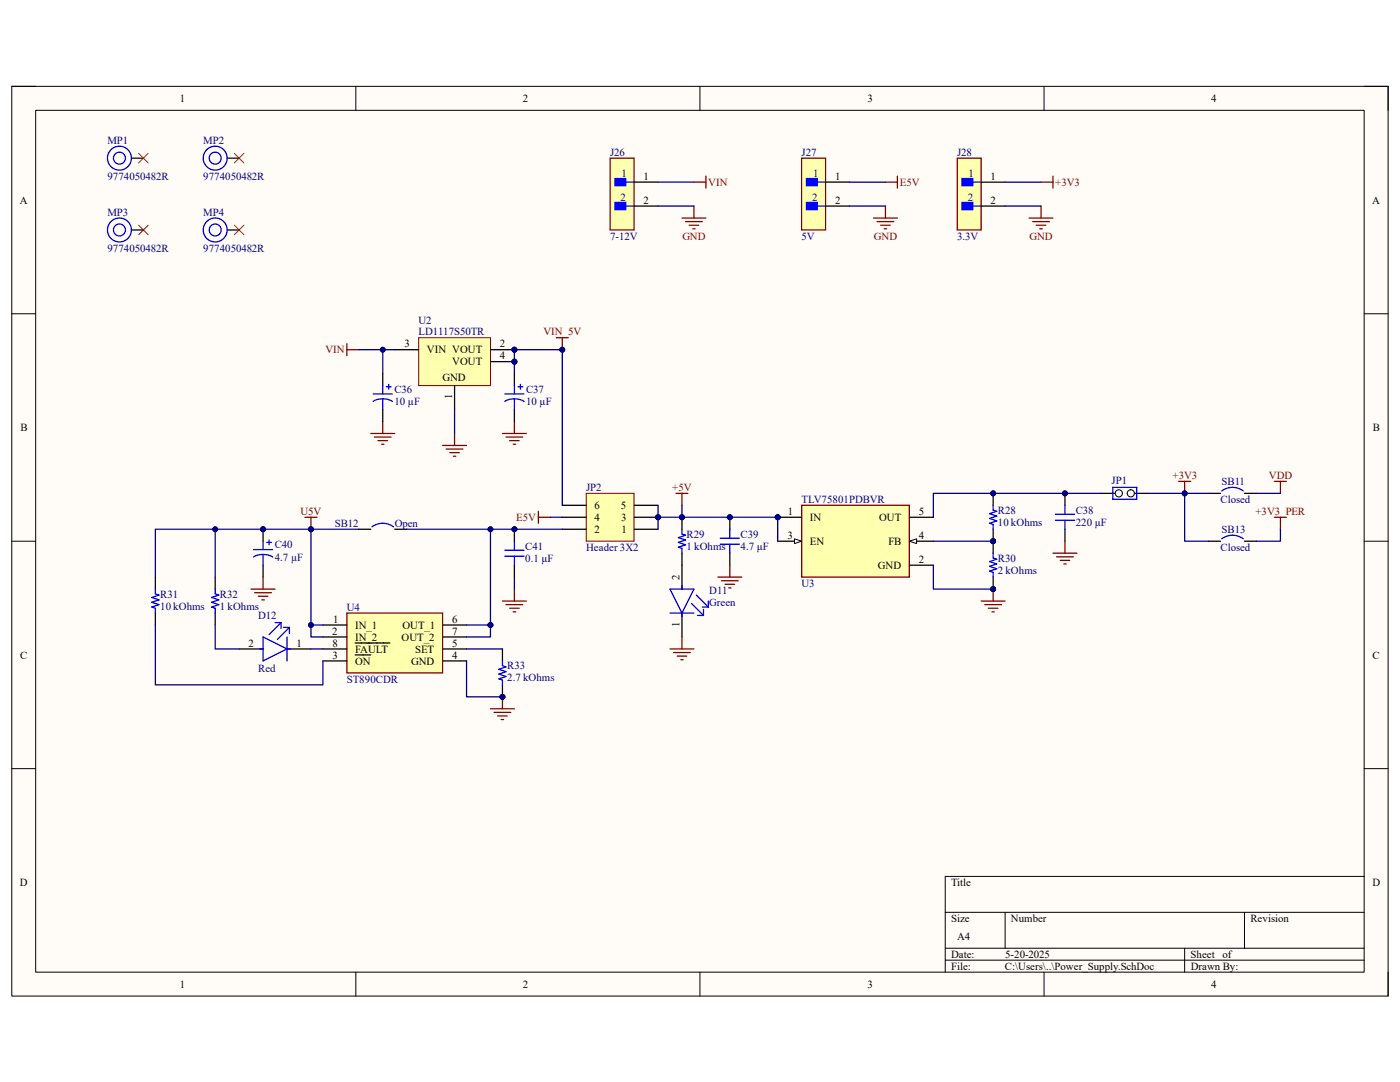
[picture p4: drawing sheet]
<svg xmlns="http://www.w3.org/2000/svg" width="279mm" height="216mm" viewBox="0 0 279 216" stroke-linecap="round" stroke-linejoin="round" font-family="sans-serif">
<path d="M2.3 17.2h274.7v181.6h-274.7z" fill-rule="evenodd" fill="#fffcf8"/>
<path d="M2.3 17.2h274.7v181.6h-274.7z" fill="none" stroke="#000" stroke-width=".2"/>
<path d="M7.1 22h265.1v172h-265.1z" fill-rule="evenodd" fill="#fffcf8"/>
<g fill="none" stroke="#000" stroke-width=".2">
<path d="M2.3 17.2h4.8M71 17.2v4.8M139.7 17.2v4.8M208.4 17.2v4.8M272.2 17.2h4.8v4.8M7.1 22h265.1v172h-265.1zM2.3 62.6h4.8M272.2 62.6h4.8M2.3 108h4.8M272.2 108h4.8M2.3 153.4h4.8M272.2 153.4h4.8"/>
<path d="M272.2 174.9h-83.6v19.1M71 194v4.8M139.7 194v4.8M188.6 182h83.6M188.6 189.2h83.6M188.6 191.6h83.6M200.6 182v7.2M208.4 194v4.8M236.4 189.2v4.8M248.4 182v7.2M277 194v4.8"/>
</g>
<path d="M235.2 96.1h2.4M236.4 96.1v2.3" fill="none" stroke="#800000" stroke-width=".25"/>
<circle cx="236.4" cy="98.4" r=".48" fill="#000080"/>
<circle cx="236.4" cy="98.4" r=".48" fill="none" stroke="#000080" stroke-width=".2"/>
<g fill="none" stroke="#800000" stroke-width=".25">
<path d="M69.2 68.6v2.4M69.2 69.8h2.4M74 86.5h4.8M74.7 87.2h3.4M75.4 87.9h1.9M76.1 88.6h.5M76.4 84.1v2.4M100.3 86.5h4.8M101 87.2h3.3M101.7 87.9h1.9M102.4 88.6h.5M102.7 84.1v2.4"/>
<path d="M254.3 96.1h2.4M255.5 96.1v2.3M50.1 117.5h4.8M50.8 118.3h3.4M51.5 119h2M52.3 119.7h.4M52.5 115.2v2.3M100.3 139v2.4M97.9 141.4h4.8M98.6 142.2h3.3M99.3 142.9h1.9M100 143.6h.5"/>
</g>
<circle cx="100.3" cy="139" r=".48" fill="#000080"/>
<circle cx="100.3" cy="139" r=".48" fill="none" stroke="#000080" stroke-width=".2"/>
<path d="M60.9 103.2h2.4M62.1 103.2v2.4M100.3 119.9h4.8M102.7 117.5v2.4M101 120.6h3.3M101.7 121.4h1.9M102.4 122.1h.5" fill="none" stroke="#800000" stroke-width=".25"/>
<path d="M74.2 105.1a3.6 3.6 0 0 1 4.3 0" fill="none" stroke="#00f" stroke-width=".25"/>
<path d="M71.6 105.6h2.4M78.8 105.6h2.4" fill="none" stroke="#000" stroke-width=".25"/>
<circle cx="62.1" cy="105.6" r=".48" fill="#000080"/>
<circle cx="62.1" cy="105.6" r=".48" fill="none" stroke="#000080" stroke-width=".2"/>
<path d="M111 67.4h2.4M112.2 67.4v2.4" fill="none" stroke="#800000" stroke-width=".25"/>
<circle cx="112.2" cy="69.8" r=".48" fill="#000080"/>
<circle cx="112.2" cy="69.8" r=".48" fill="none" stroke="#000080" stroke-width=".2"/>
<path d="M254.3 103.2h2.4M255.5 103.2v2.4" fill="none" stroke="#800000" stroke-width=".25"/>
<path d="M47.7 129.5h4.8M57.3 129.5h4.8" fill="none" stroke="#000" stroke-width=".25"/>
<path d="M51.8 129.5h.7M52.5 127.1l4.8 2.4-4.8 2.4zM54.9 124.2h1.2M56.1 124.2l-2.4 2.4M56.1 124.2v1.2M56.6 125.2h1.2M57.3 127.1v4.8M57.3 129.5h.7M57.8 125.2l-2.4 2.4M57.8 125.2v1.2" fill="none" stroke="#00f" stroke-width=".25"/>
<circle cx="155.2" cy="103.2" r=".48" fill="#000080"/>
<circle cx="155.2" cy="103.2" r=".48" fill="none" stroke="#000080" stroke-width=".2"/>
<path d="M160 100.8h21.5v14.4h-21.5z" fill-rule="evenodd" fill="#ffffb0"/>
<path d="M160 100.8h21.5v14.4h-21.5z" fill="none" stroke="#800000" stroke-width=".25"/>
<path d="M155.2 108h4.8" fill="none" stroke="#000" stroke-width=".25"/>
<path d="M158.6 107.5l1.4 .5-1.4 .5z" fill="#f8fcff"/>
<path d="M158.6 107.5l1.4 .5-1.4 .5z" fill="none" stroke="#000" stroke-width=".2"/>
<path d="M181.5 108h4.8" fill="none" stroke="#000" stroke-width=".25"/>
<path d="M181.5 108l1.4-.5v1z" fill="#f8fcff"/>
<path d="M181.5 108l1.4-.5v1z" fill="none" stroke="#000" stroke-width=".2"/>
<path d="M155.2 103.2h4.8" fill="none" stroke="#000" stroke-width=".25"/>
<circle cx="155.2" cy="103.2" r=".48" fill="#000080"/>
<circle cx="155.2" cy="103.2" r=".48" fill="none" stroke="#000080" stroke-width=".2"/>
<path d="M181.5 103.2h4.8M181.5 112.8h4.8" fill="none" stroke="#000" stroke-width=".25"/>
<circle cx="145.7" cy="103.2" r=".48" fill="#000080"/>
<circle cx="145.7" cy="103.2" r=".48" fill="none" stroke="#000080" stroke-width=".2"/>
<path d="M145.7 103.2v2.4M145.7 110.4v2.4" fill="none" stroke="#000" stroke-width=".25"/>
<circle cx="145.7" cy="103.2" r=".48" fill="#000080"/>
<circle cx="145.7" cy="103.2" r=".48" fill="none" stroke="#000080" stroke-width=".2"/>
<path d="M143.7 107.4h3.9M143.7 108.6h3.9M145.7 105.6v1.8M145.7 108.6v1.8" fill="none" stroke="#00f" stroke-width=".25"/>
<path d="M143.3 115.2h4.7M144 115.9h3.3M144.7 116.6h1.9M145.4 117.3h.5M145.7 112.8v2.4" fill="none" stroke="#800000" stroke-width=".25"/>
<circle cx="198.2" cy="108" r=".48" fill="#000080"/>
<circle cx="198.2" cy="108" r=".48" fill="none" stroke="#000080" stroke-width=".2"/>
<circle cx="198.2" cy="117.5" r=".48" fill="#000080"/>
<circle cx="198.2" cy="117.5" r=".48" fill="none" stroke="#000080" stroke-width=".2"/>
<path d="M198.2 108v2.4" fill="none" stroke="#000" stroke-width=".25"/>
<circle cx="198.2" cy="108" r=".48" fill="#000080"/>
<circle cx="198.2" cy="108" r=".48" fill="none" stroke="#000080" stroke-width=".2"/>
<path d="M198.2 115.2v2.3" fill="none" stroke="#000" stroke-width=".25"/>
<circle cx="198.2" cy="117.5" r=".48" fill="#000080"/>
<circle cx="198.2" cy="117.5" r=".48" fill="none" stroke="#000080" stroke-width=".2"/>
<path d="M198.2 110.4v.9l.7 .3-1.4 .5 1.4 .4-1.4 .5 1.4 .5-1.4 .5 .7 .2v1" fill="none" stroke="#00f" stroke-width=".25"/>
<circle cx="198.2" cy="108" r=".48" fill="#000080"/>
<circle cx="198.2" cy="108" r=".48" fill="none" stroke="#000080" stroke-width=".2"/>
<circle cx="198.2" cy="98.4" r=".48" fill="#000080"/>
<circle cx="198.2" cy="98.4" r=".48" fill="none" stroke="#000080" stroke-width=".2"/>
<path d="M198.2 105.6v2.4" fill="none" stroke="#000" stroke-width=".25"/>
<circle cx="198.2" cy="108" r=".48" fill="#000080"/>
<circle cx="198.2" cy="108" r=".48" fill="none" stroke="#000080" stroke-width=".2"/>
<path d="M198.2 98.4v2.4" fill="none" stroke="#000" stroke-width=".25"/>
<circle cx="198.2" cy="98.4" r=".48" fill="#000080"/>
<circle cx="198.2" cy="98.4" r=".48" fill="none" stroke="#000080" stroke-width=".2"/>
<path d="M198.2 100.8v1l.7 .2-1.4 .5 1.4 .5-1.4 .5 1.4 .4-1.4 .5 .7 .2v1" fill="none" stroke="#00f" stroke-width=".25"/>
<path d="M195.8 119.9h4.8M198.2 117.5v2.4M196.5 120.6h3.4M197.3 121.4h1.9M198 122.1h.4" fill="none" stroke="#800000" stroke-width=".25"/>
<circle cx="198.2" cy="117.5" r=".48" fill="#000080"/>
<circle cx="198.2" cy="117.5" r=".48" fill="none" stroke="#000080" stroke-width=".2"/>
<circle cx="212.5" cy="98.4" r=".48" fill="#000080"/>
<circle cx="212.5" cy="98.4" r=".48" fill="none" stroke="#000080" stroke-width=".2"/>
<path d="M212.5 98.4v2.4M212.5 105.6v2.4" fill="none" stroke="#000" stroke-width=".25"/>
<circle cx="212.5" cy="98.4" r=".48" fill="#000080"/>
<circle cx="212.5" cy="98.4" r=".48" fill="none" stroke="#000080" stroke-width=".2"/>
<g fill="none" stroke="#00f" stroke-width=".25">
<path d="M31 117.5v1l.7 .2-1.4 .5 1.4 .5-1.4 .5 1.4 .4-1.4 .5 .7 .3v.9M133.7 117.5h4.8l-2.4 4.8zM136.1 116.8v.7M139 118.7l2.4 2.4M141.4 119.9v1.2M210.6 102.6h3.9M210.6 103.8h3.9M212.5 100.8v1.8M212.5 103.8v1.8M133.7 122.3h4.8M136.1 122.3v.7M138 120.4l2.4 2.4"/>
<path d="M139.2 122.8h1.2M140.2 121.1h1.2M140.4 121.6v1.2"/>
</g>
<path d="M210.1 110.4h4.8M210.9 111.1h3.3M211.6 111.8h1.9M212.3 112.5h.5M212.5 108v2.4M133.7 129.5h4.8M134.4 130.2h3.4M135.1 130.9h2M135.9 131.6h.4M136.1 127.1v2.4" fill="none" stroke="#800000" stroke-width=".25"/>
<path d="M31 115.2v2.3M136.1 112.8v4.7M31 122.3v2.4M136.1 122.3v4.8" fill="none" stroke="#000" stroke-width=".25"/>
<circle cx="102.7" cy="105.6" r=".48" fill="#000080"/>
<circle cx="102.7" cy="105.6" r=".48" fill="none" stroke="#000080" stroke-width=".2"/>
<path d="M102.7 105.6v2.4M102.7 112.8v2.4" fill="none" stroke="#000" stroke-width=".25"/>
<circle cx="102.7" cy="105.6" r=".48" fill="#000080"/>
<circle cx="102.7" cy="105.6" r=".48" fill="none" stroke="#000080" stroke-width=".2"/>
<path d="M42.9 117.5v1l.8 .2-1.5 .5 1.5 .5-1.5 .5 1.5 .4-1.5 .5 .7 .3v.9M100.7 109.8h3.9M100.7 111h3.9M102.7 108v1.8M102.7 111v1.8" fill="none" stroke="#00f" stroke-width=".25"/>
<path d="M42.9 115.2v2.3M42.9 122.3v2.4" fill="none" stroke="#000" stroke-width=".25"/>
<circle cx="100.3" cy="139" r=".48" fill="#000080"/>
<circle cx="100.3" cy="139" r=".48" fill="none" stroke="#000080" stroke-width=".2"/>
<path d="M100.3 129.5v2.4M100.3 136.7v2.3" fill="none" stroke="#000" stroke-width=".25"/>
<circle cx="100.3" cy="139" r=".48" fill="#000080"/>
<circle cx="100.3" cy="139" r=".48" fill="none" stroke="#000080" stroke-width=".2"/>
<path d="M100.3 131.9v.9l.7 .3-1.4 .5 1.4 .4-1.4 .5 1.4 .5-1.4 .5 .7 .2v1" fill="none" stroke="#00f" stroke-width=".25"/>
<path d="M134.9 98.4h2.4M136.1 98.4v2.4" fill="none" stroke="#800000" stroke-width=".25"/>
<circle cx="136.1" cy="103.2" r=".48" fill="#000080"/>
<circle cx="136.1" cy="103.2" r=".48" fill="none" stroke="#000080" stroke-width=".2"/>
<path d="M136.1 103.2v2.4" fill="none" stroke="#000" stroke-width=".25"/>
<circle cx="136.1" cy="103.2" r=".48" fill="#000080"/>
<circle cx="136.1" cy="103.2" r=".48" fill="none" stroke="#000080" stroke-width=".2"/>
<path d="M136.1 110.4v2.4" fill="none" stroke="#000" stroke-width=".25"/>
<path d="M136.1 105.6v1l.7 .2-1.4 .5 1.4 .5-1.4 .4 1.4 .5-1.4 .5 .7 .2v1" fill="none" stroke="#00f" stroke-width=".25"/>
<path d="M138.5 36.3h2.4M140.9 35.1v2.4M176.7 36.3h2.4M179.1 35.1v2.4M207.8 36.3h2.3M210.1 35.1v2.4" fill="none" stroke="#800000" stroke-width=".25"/>
<circle cx="102.7" cy="69.8" r=".48" fill="#000080"/>
<circle cx="102.7" cy="69.8" r=".48" fill="none" stroke="#000080" stroke-width=".2"/>
<circle cx="102.7" cy="72.2" r=".48" fill="#000080"/>
<circle cx="102.7" cy="72.2" r=".48" fill="none" stroke="#000080" stroke-width=".2"/>
<path d="M83.6 67.4h14.3v9.5h-14.3z" fill-rule="evenodd" fill="#ffffb0"/>
<path d="M83.6 67.4h14.3v9.5h-14.3z" fill="none" stroke="#800000" stroke-width=".2"/>
<path d="M78.8 69.8h4.8M90.7 76.9v4.8M97.9 69.8h4.8" fill="none" stroke="#000" stroke-width=".25"/>
<circle cx="102.7" cy="69.8" r=".48" fill="#000080"/>
<circle cx="102.7" cy="69.8" r=".48" fill="none" stroke="#000080" stroke-width=".2"/>
<path d="M97.9 72.2h4.8" fill="none" stroke="#000" stroke-width=".25"/>
<circle cx="102.7" cy="72.2" r=".48" fill="#000080"/>
<circle cx="102.7" cy="72.2" r=".48" fill="none" stroke="#000080" stroke-width=".2"/>
<path d="M88.3 88.9h4.8M89 89.6h3.4M89.8 90.3h1.9M90.5 91h.5M90.7 86.5v2.4" fill="none" stroke="#800000" stroke-width=".25"/>
<circle cx="131.3" cy="103.2" r=".48" fill="#000080"/>
<circle cx="131.3" cy="103.2" r=".48" fill="none" stroke="#000080" stroke-width=".2"/>
<path d="M117 98.4h9.5v9.6h-9.5z" fill-rule="evenodd" fill="#ffffb0"/>
<path d="M117 98.4h9.5v9.6h-9.5z" fill="none" stroke="#800000" stroke-width=".2"/>
<path d="M112.2 100.8h4.8M112.2 103.2h4.8M126.5 100.8h4.8M126.5 103.2h4.8" fill="none" stroke="#000" stroke-width=".25"/>
<circle cx="131.3" cy="103.2" r=".48" fill="#000080"/>
<circle cx="131.3" cy="103.2" r=".48" fill="none" stroke="#000080" stroke-width=".2"/>
<path d="M26.2 31.6h2.4M45.3 31.6h2.4M26.2 45.9h2.4M45.3 45.9h2.4M112.2 105.6h4.8M126.5 105.6h4.8" fill="none" stroke="#000" stroke-width=".25"/>
<g fill="none" stroke="#00f" stroke-width=".25">
<circle cx="23.8" cy="31.6" r="1.19"/>
<circle cx="23.8" cy="31.6" r="2.39"/>
<circle cx="42.9" cy="31.6" r="1.19"/>
<circle cx="42.9" cy="31.6" r="2.39"/>
<circle cx="23.8" cy="45.9" r="1.19"/>
<circle cx="23.8" cy="45.9" r="2.39"/>
<circle cx="42.9" cy="45.9" r="1.19"/>
<circle cx="42.9" cy="45.9" r="2.39"/>
</g>
<path d="M107.4 102v2.4M107.4 103.2h2.4" fill="none" stroke="#800000" stroke-width=".25"/>
<path d="M69.2 122.3h19.1v12h-19.1z" fill-rule="evenodd" fill="#ffffb0"/>
<path d="M69.2 122.3h19.1v12h-19.1z" fill="none" stroke="#800000" stroke-width=".25"/>
<g fill="none" stroke="#000" stroke-width=".25">
<path d="M76.4 74.6v2.3M102.7 74.6v2.3M76.4 81.7v2.4M102.7 81.7v2.4M64.4 124.7h4.8M64.4 127.1h4.8M64.4 131.9h4.8M64.4 129.5h4.8M70.9 130.7h3.1M70.9 128.3h6.9M88.3 124.7h4.8M88.3 127.1h4.8"/>
<path d="M88.3 131.9h4.8M88.3 129.5h4.8"/>
</g>
<path d="M74.5 78.6h3.8M76.4 76.9v1.7M76.4 79.6v2.1M77.1 77.2h1M77.6 76.7v1M100.7 78.6h3.9M102.7 76.9v1.7M102.7 79.6v2.1M103.4 77.2h.9M103.9 76.7v1M74.5 80.1a3.7 3.7 0 0 1 3.8 0M100.7 80.1a3.7 3.7 0 0 1 3.9 0" fill="none" stroke="#00f" stroke-width=".25"/>
<circle cx="52.5" cy="105.6" r=".48" fill="#000080"/>
<circle cx="52.5" cy="105.6" r=".48" fill="none" stroke="#000080" stroke-width=".2"/>
<path d="M52.5 105.6v2.4M52.5 112.8v2.4" fill="none" stroke="#000" stroke-width=".25"/>
<circle cx="52.5" cy="105.6" r=".48" fill="#000080"/>
<circle cx="52.5" cy="105.6" r=".48" fill="none" stroke="#000080" stroke-width=".2"/>
<path d="M50.6 111.1a3.7 3.7 0 0 1 3.8 .1M50.6 109.7h3.8M52.5 108v1.7M52.5 110.6v2.2M53.2 108.2h1M53.7 107.8v.9" fill="none" stroke="#00f" stroke-width=".25"/>
<g fill="none" stroke="#800000" stroke-width=".25">
<path d="M136.1 43.5h4.8M136.8 44.2h3.4M137.5 44.9h1.9M138.3 45.7h.4M138.5 41.1v2.4M174.3 43.5h4.8M175 44.2h3.4M175.8 44.9h1.9M176.5 45.7h.4M176.7 41.1v2.4M205.4 43.5h4.7M206.1 44.2h3.3"/>
<path d="M206.8 44.9h1.9M207.5 45.7h.5M207.8 41.1v2.4"/>
</g>
<path d="M27.7 30.6l1.9 1.9M29.6 30.6l-1.9 1.9M46.8 30.6l1.9 1.9M48.7 30.6l-1.9 1.9M27.7 44.9l1.9 1.9M29.6 44.9l-1.9 1.9M46.8 44.9l1.9 1.9M48.7 44.9l-1.9 1.9" fill="none" stroke="#f00" stroke-width=".2"/>
<path d="M219.7 98.4h4.3" fill="none" stroke="#000" stroke-width=".25"/>
<circle cx="223.3" cy="98.4" r=".72" fill="#f8fcff"/>
<circle cx="223.3" cy="98.4" r=".71" fill="none" stroke="#000" stroke-width=".2"/>
<path d="M225 98.4h4.3" fill="none" stroke="#000" stroke-width=".25"/>
<circle cx="225.7" cy="98.4" r=".72" fill="#f8fcff"/>
<circle cx="225.7" cy="98.4" r=".72" fill="none" stroke="#000" stroke-width=".2"/>
<path d="M222.1 97.3h4.8v2.3h-4.8z" fill="none" stroke="#00f" stroke-width=".25"/>
<path d="M121.8 31.6h4.7v14.3h-4.7z" fill-rule="evenodd" fill="#ffffb0"/>
<path d="M121.8 31.6h4.7v14.3h-4.7z" fill="none" stroke="#800000" stroke-width=".25"/>
<path d="M122.7 35.6h2.2v1.5h-2.2z" fill-rule="evenodd" fill="#00f"/>
<path d="M122.7 35.6h2.2v1.5h-2.2zM124.9 36.3h1.6" fill="none" stroke="#00f" stroke-width=".25"/>
<path d="M122.7 40.4h2.2v1.4h-2.2z" fill-rule="evenodd" fill="#00f"/>
<path d="M122.7 40.4h2.2v1.4h-2.2zM124.9 41.1h1.6" fill="none" stroke="#00f" stroke-width=".25"/>
<path d="M126.5 36.3h4.8M126.5 41.1h4.8" fill="none" stroke="#000" stroke-width=".25"/>
<path d="M160 31.6h4.8v14.3h-4.8z" fill-rule="evenodd" fill="#ffffb0"/>
<path d="M160 31.6h4.8v14.3h-4.8z" fill="none" stroke="#800000" stroke-width=".25"/>
<path d="M160.9 35.6h2.2v1.5h-2.2z" fill-rule="evenodd" fill="#00f"/>
<path d="M160.9 35.6h2.2v1.5h-2.2zM163.1 36.3h1.7" fill="none" stroke="#00f" stroke-width=".25"/>
<path d="M160.9 40.4h2.2v1.4h-2.2z" fill-rule="evenodd" fill="#00f"/>
<path d="M160.9 40.4h2.2v1.4h-2.2zM163.1 41.1h1.7" fill="none" stroke="#00f" stroke-width=".25"/>
<path d="M164.8 36.3h4.7M164.8 41.1h4.7" fill="none" stroke="#000" stroke-width=".25"/>
<path d="M191 31.6h4.8v14.3h-4.8z" fill-rule="evenodd" fill="#ffffb0"/>
<path d="M191 31.6h4.8v14.3h-4.8z" fill="none" stroke="#800000" stroke-width=".25"/>
<path d="M192 35.6h2.1v1.5h-2.1z" fill-rule="evenodd" fill="#00f"/>
<path d="M192 35.6h2.1v1.5h-2.1zM194.1 36.3h1.7" fill="none" stroke="#00f" stroke-width=".25"/>
<path d="M192 40.4h2.1v1.4h-2.1z" fill-rule="evenodd" fill="#00f"/>
<path d="M192 40.4h2.1v1.4h-2.1zM194.1 41.1h1.7M243.8 98a3.6 3.6 0 0 1 4.3 0M243.8 107.5a3.6 3.6 0 0 1 4.3 0" fill="none" stroke="#00f" stroke-width=".25"/>
<path d="M195.8 36.3h4.8M195.8 41.1h4.8M241.2 98.4h2.4M248.4 98.4h2.4M241.2 108h2.4M248.4 108h2.4" fill="none" stroke="#000" stroke-width=".25"/>
<path d="M250.8 98.4h4.7M71.6 105.6h-40.6v9.6" fill="none" stroke="#000080" stroke-width=".25"/>
<circle cx="62.1" cy="105.6" r=".48" fill="#000080"/>
<circle cx="62.1" cy="105.6" r=".48" fill="none" stroke="#000080" stroke-width=".2"/>
<circle cx="52.5" cy="105.6" r=".48" fill="#000080"/>
<circle cx="52.5" cy="105.6" r=".48" fill="none" stroke="#000080" stroke-width=".2"/>
<circle cx="42.9" cy="105.6" r=".48" fill="#000080"/>
<circle cx="42.9" cy="105.6" r=".48" fill="none" stroke="#000080" stroke-width=".2"/>
<path d="M131.3 100.8v4.8" fill="none" stroke="#000080" stroke-width=".25"/>
<circle cx="131.3" cy="103.2" r=".48" fill="#000080"/>
<circle cx="131.3" cy="103.2" r=".48" fill="none" stroke="#000080" stroke-width=".2"/>
<path d="M71.6 69.8h7.2" fill="none" stroke="#000080" stroke-width=".25"/>
<circle cx="76.4" cy="69.8" r=".48" fill="#000080"/>
<circle cx="76.4" cy="69.8" r=".48" fill="none" stroke="#000080" stroke-width=".2"/>
<path d="M229.3 98.4h11.9" fill="none" stroke="#000080" stroke-width=".25"/>
<circle cx="236.4" cy="98.4" r=".48" fill="#000080"/>
<circle cx="236.4" cy="98.4" r=".48" fill="none" stroke="#000080" stroke-width=".2"/>
<path d="M236.4 98.4v9.6h4.8M255.5 105.6v2.4h-4.7" fill="none" stroke="#000080" stroke-width=".25"/>
<circle cx="236.4" cy="98.4" r=".48" fill="#000080"/>
<circle cx="236.4" cy="98.4" r=".48" fill="none" stroke="#000080" stroke-width=".2"/>
<path d="M131.3 103.2h23.9" fill="none" stroke="#000080" stroke-width=".25"/>
<circle cx="131.3" cy="103.2" r=".48" fill="#000080"/>
<circle cx="131.3" cy="103.2" r=".48" fill="none" stroke="#000080" stroke-width=".2"/>
<circle cx="136.1" cy="103.2" r=".48" fill="#000080"/>
<circle cx="136.1" cy="103.2" r=".48" fill="none" stroke="#000080" stroke-width=".2"/>
<circle cx="145.7" cy="103.2" r=".48" fill="#000080"/>
<circle cx="145.7" cy="103.2" r=".48" fill="none" stroke="#000080" stroke-width=".2"/>
<circle cx="155.2" cy="103.2" r=".48" fill="#000080"/>
<circle cx="155.2" cy="103.2" r=".48" fill="none" stroke="#000080" stroke-width=".2"/>
<path d="M155.2 103.2v4.8" fill="none" stroke="#000080" stroke-width=".25"/>
<circle cx="155.2" cy="103.2" r=".48" fill="#000080"/>
<circle cx="155.2" cy="103.2" r=".48" fill="none" stroke="#000080" stroke-width=".2"/>
<path d="M186.3 108h11.9" fill="none" stroke="#000080" stroke-width=".25"/>
<circle cx="198.2" cy="108" r=".48" fill="#000080"/>
<circle cx="198.2" cy="108" r=".48" fill="none" stroke="#000080" stroke-width=".2"/>
<path d="M219.7 98.4h-33.4v4.8" fill="none" stroke="#000080" stroke-width=".25"/>
<circle cx="198.2" cy="98.4" r=".48" fill="#000080"/>
<circle cx="198.2" cy="98.4" r=".48" fill="none" stroke="#000080" stroke-width=".2"/>
<circle cx="212.5" cy="98.4" r=".48" fill="#000080"/>
<circle cx="212.5" cy="98.4" r=".48" fill="none" stroke="#000080" stroke-width=".2"/>
<path d="M186.3 112.8v4.7h11.9" fill="none" stroke="#000080" stroke-width=".25"/>
<circle cx="198.2" cy="117.5" r=".48" fill="#000080"/>
<circle cx="198.2" cy="117.5" r=".48" fill="none" stroke="#000080" stroke-width=".2"/>
<path d="M42.9 105.6v9.6" fill="none" stroke="#000080" stroke-width=".25"/>
<circle cx="42.9" cy="105.6" r=".48" fill="#000080"/>
<circle cx="42.9" cy="105.6" r=".48" fill="none" stroke="#000080" stroke-width=".2"/>
<path d="M102.7 69.8h9.5M42.9 124.7v4.8h4.8" fill="none" stroke="#000080" stroke-width=".25"/>
<circle cx="102.7" cy="69.8" r=".48" fill="#000080"/>
<circle cx="102.7" cy="69.8" r=".48" fill="none" stroke="#000080" stroke-width=".2"/>
<circle cx="112.2" cy="69.8" r=".48" fill="#000080"/>
<circle cx="112.2" cy="69.8" r=".48" fill="none" stroke="#000080" stroke-width=".2"/>
<path d="M112.2 69.8v31" fill="none" stroke="#000080" stroke-width=".25"/>
<circle cx="112.2" cy="69.8" r=".48" fill="#000080"/>
<circle cx="112.2" cy="69.8" r=".48" fill="none" stroke="#000080" stroke-width=".2"/>
<path d="M76.4 69.8v4.8M90.7 81.7v4.8M102.7 115.2v2.3" fill="none" stroke="#000080" stroke-width=".25"/>
<circle cx="76.4" cy="69.8" r=".48" fill="#000080"/>
<circle cx="76.4" cy="69.8" r=".48" fill="none" stroke="#000080" stroke-width=".2"/>
<path d="M102.7 72.2v2.4" fill="none" stroke="#000080" stroke-width=".25"/>
<circle cx="102.7" cy="72.2" r=".48" fill="#000080"/>
<circle cx="102.7" cy="72.2" r=".48" fill="none" stroke="#000080" stroke-width=".2"/>
<path d="M136.1 100.8v2.4" fill="none" stroke="#000080" stroke-width=".25"/>
<circle cx="136.1" cy="103.2" r=".48" fill="#000080"/>
<circle cx="136.1" cy="103.2" r=".48" fill="none" stroke="#000080" stroke-width=".2"/>
<path d="M62.1 105.6v19.1h2.3M31 124.7v12h33.4v-4.8M62.1 129.5h2.3" fill="none" stroke="#000080" stroke-width=".25"/>
<circle cx="62.1" cy="105.6" r=".48" fill="#000080"/>
<circle cx="62.1" cy="105.6" r=".48" fill="none" stroke="#000080" stroke-width=".2"/>
<circle cx="62.1" cy="124.7" r=".48" fill="#000080"/>
<circle cx="62.1" cy="124.7" r=".48" fill="none" stroke="#000080" stroke-width=".2"/>
<path d="M62.1 124.7v2.4h2.3" fill="none" stroke="#000080" stroke-width=".25"/>
<circle cx="62.1" cy="124.7" r=".48" fill="#000080"/>
<circle cx="62.1" cy="124.7" r=".48" fill="none" stroke="#000080" stroke-width=".2"/>
<path d="M97.9 105.6v19.1M93.1 129.5h7.2" fill="none" stroke="#000080" stroke-width=".25"/>
<circle cx="97.9" cy="124.7" r=".48" fill="#000080"/>
<circle cx="97.9" cy="124.7" r=".48" fill="none" stroke="#000080" stroke-width=".2"/>
<circle cx="97.9" cy="105.6" r=".48" fill="#000080"/>
<circle cx="97.9" cy="105.6" r=".48" fill="none" stroke="#000080" stroke-width=".2"/>
<path d="M93.1 131.9v7.1h7.2" fill="none" stroke="#000080" stroke-width=".25"/>
<circle cx="100.3" cy="139" r=".48" fill="#000080"/>
<circle cx="100.3" cy="139" r=".48" fill="none" stroke="#000080" stroke-width=".2"/>
<path d="M93.1 124.7h4.8" fill="none" stroke="#000080" stroke-width=".25"/>
<circle cx="97.9" cy="124.7" r=".48" fill="#000080"/>
<circle cx="97.9" cy="124.7" r=".48" fill="none" stroke="#000080" stroke-width=".2"/>
<path d="M97.9 124.7v2.4h-4.8" fill="none" stroke="#000080" stroke-width=".25"/>
<circle cx="97.9" cy="124.7" r=".48" fill="#000080"/>
<circle cx="97.9" cy="124.7" r=".48" fill="none" stroke="#000080" stroke-width=".2"/>
<path d="M81.2 105.6h31" fill="none" stroke="#000080" stroke-width=".25"/>
<circle cx="97.9" cy="105.6" r=".48" fill="#000080"/>
<circle cx="97.9" cy="105.6" r=".48" fill="none" stroke="#000080" stroke-width=".2"/>
<circle cx="102.7" cy="105.6" r=".48" fill="#000080"/>
<circle cx="102.7" cy="105.6" r=".48" fill="none" stroke="#000080" stroke-width=".2"/>
<path d="M102.7 69.8v2.4M109.8 103.2h2.4" fill="none" stroke="#000080" stroke-width=".25"/>
<circle cx="102.7" cy="72.2" r=".48" fill="#000080"/>
<circle cx="102.7" cy="72.2" r=".48" fill="none" stroke="#000080" stroke-width=".2"/>
<circle cx="102.7" cy="69.8" r=".48" fill="#000080"/>
<circle cx="102.7" cy="69.8" r=".48" fill="none" stroke="#000080" stroke-width=".2"/>
<path d="M131.3 36.3h7.2M169.5 36.3h7.2M200.6 36.3h7.2M131.3 41.1h7.2M169.5 41.1h7.2M200.6 41.1h7.2" fill="none" stroke="#000080" stroke-width=".25"/>
<g font-size="2.2">
<text x="35.9" y="20.4">1</text>
<text x="104.4" y="20.4">2</text>
<text x="173.1" y="20.4">3</text>
<text x="241.7" y="20.4">4</text>
<text x="128.4" y="35.9">1</text>
<text x="166.7" y="35.9">1</text>
<text x="197.7" y="35.9">1</text>
<text x="3.9" y="40.6">A</text>
<text x="128.4" y="40.6">2</text>
<text x="166.7" y="40.6">2</text>
<text x="197.7" y="40.6">2</text>
<text x="273.9" y="40.6">A</text>
<text x="80.7" y="69.3">3</text>
<text x="85.2" y="70.5">VIN VOUT</text>
<text x="99.8" y="69.3">2</text>
<text x="99.8" y="71.7">4</text>
<text x="88.3" y="76">GND</text>
<text x="90.3" y="72.9">VOUT</text>
<text x="90.3" y="79.7" transform="rotate(-90 90.3 79.7)">1</text>
<text x="4.1" y="86">B</text>
<text x="274" y="86">B</text>
<text x="118.7" y="101.6">6</text>
<text x="123.9" y="101.6">5</text>
<text x="118.7" y="104">4</text>
<text x="118.7" y="106.3">2</text>
<text x="124" y="104">3</text>
<text x="124" y="106.3">1</text>
<text x="157.1" y="107.5">3</text>
<text x="157.2" y="102.7">1</text>
<text x="161.6" y="104">IN</text>
<text x="175.4" y="104">OUT</text>
<text x="183.4" y="107.5">4</text>
<text x="183.4" y="102.7">5</text>
<text x="161.6" y="108.7">EN</text>
<text x="175.2" y="113.5">GND</text>
<text x="177.3" y="108.7">FB</text>
<text x="183.4" y="112.3">2</text>
<text x="135.6" y="115.7" transform="rotate(-90 135.6 115.7)">2</text>
<text x="66.5" y="124.2">1</text>
<text x="70.9" y="125.4">IN_1</text>
<text x="80.3" y="125.4">OUT_1</text>
<text x="90.2" y="124.2">6</text>
<text x="135.6" y="125.1" transform="rotate(-90 135.6 125.1)">1</text>
<text x="4" y="131.4">C</text>
<text x="49.6" y="129">2</text>
<text x="59.2" y="129">1</text>
<text x="66.3" y="126.7">2</text>
<text x="66.3" y="129">8</text>
<text x="66.4" y="131.4">3</text>
<text x="70.9" y="127.8">IN_2</text>
<text x="70.9" y="130.2">FAULT</text>
<text x="80.1" y="127.8">OUT_2</text>
<text x="82.8" y="130.2">SET</text>
<text x="90.2" y="131.4">4</text>
<text x="90.2" y="126.7">7</text>
<text x="90.2" y="129">5</text>
<text x="273.9" y="131.4">C</text>
<text x="70.9" y="132.6">ON</text>
<text x="82" y="132.6">GND</text>
<text x="4" y="176.8">D</text>
<text x="189.8" y="176.8">Title</text>
<text x="273.9" y="176.8">D</text>
<text x="189.8" y="184">Size</text>
<text x="201.8" y="184">Number</text>
<text x="249.6" y="184">Revision</text>
<text x="189.8" y="191.1">Date:</text>
<text x="191" y="187.5">A4</text>
<text x="200.6" y="191.1">5-20-2025</text>
<text x="237.6" y="191.1">Sheet of</text>
<text x="35.9" y="197.1">1</text>
<text x="104.4" y="197.1">2</text>
<text x="173.1" y="197.1">3</text>
<text x="189.8" y="193.5">File:</text>
<text x="200.6" y="193.5">C:\Users\..\Power_Supply.SchDoc</text>
<text x="237.6" y="193.5">Drawn By:</text>
<text x="241.7" y="197.1">4</text>
</g>
<g font-size="2.2" fill="#000080">
<text x="21.4" y="28.7">MP1</text>
<text x="40.6" y="28.7">MP2</text>
<text x="21.4" y="35.9">9774050482R</text>
<text x="40.6" y="35.9">9774050482R</text>
<text x="121.8" y="31.1">J26</text>
<text x="124" y="35.4">1</text>
<text x="160" y="31.1">J27</text>
<text x="162.3" y="35.4">1</text>
<text x="191" y="31.1">J28</text>
<text x="193.3" y="35.4">1</text>
<text x="123.9" y="40.2">2</text>
<text x="162.1" y="40.2">2</text>
<text x="193.1" y="40.2">2</text>
<text x="21.4" y="43.1">MP3</text>
<text x="40.6" y="43.1">MP4</text>
<text x="121.8" y="47.8">7-12V</text>
<text x="160" y="47.8">5V</text>
<text x="191" y="47.8">3.3V</text>
<text x="21.4" y="50.2">9774050482R</text>
<text x="40.6" y="50.2">9774050482R</text>
<text x="83.5" y="64.6">U2</text>
<text x="83.5" y="66.9">LD1117S50TR</text>
<text x="78.7" y="80.8">10 µF</text>
<text x="78.7" y="78.4">C36</text>
<text x="105" y="80.8">10 µF</text>
<text x="105" y="78.4">C37</text>
<text x="117" y="98">JP2</text>
<text x="160" y="100.4">TLV75801PDBVR</text>
<text x="221.8" y="96.6">JP1</text>
<text x="243.6" y="100.4">Closed</text>
<text x="243.8" y="96.8">SB11</text>
<text x="66.8" y="105.2">SB12</text>
<text x="78.8" y="105.2">Open</text>
<text x="137" y="107.3">R29</text>
<text x="147.8" y="107.3">C39</text>
<text x="199.1" y="104.9">10 kOhms</text>
<text x="199.1" y="102.5">R28</text>
<text x="214.7" y="104.9">220 µF</text>
<text x="214.7" y="102.5">C38</text>
<text x="243.8" y="106.3">SB13</text>
<text x="54.8" y="111.8">4.7 µF</text>
<text x="54.8" y="109.4">C40</text>
<text x="104.8" y="112.1">0.1 µF</text>
<text x="104.8" y="109.7">C41</text>
<text x="117" y="109.9">Header 3X2</text>
<text x="137" y="109.7">1 kOhms</text>
<text x="147.8" y="109.7">4.7 µF</text>
<text x="199.1" y="112.1">R30</text>
<text x="243.6" y="109.9">Closed</text>
<text x="32" y="119.3">R31</text>
<text x="43.9" y="119.3">R32</text>
<text x="141.6" y="118.5">D11</text>
<text x="160" y="117.1">U3</text>
<text x="199.1" y="114.5">2 kOhms</text>
<text x="32" y="121.6">10 kOhms</text>
<text x="43.9" y="121.6">1 kOhms</text>
<text x="51.5" y="123.5">D12</text>
<text x="69.2" y="121.9">U4</text>
<text x="141.6" y="120.9">Green</text>
<text x="51.5" y="134">Red</text>
<text x="69.2" y="136.2">ST890CDR</text>
<text x="101.2" y="136">2.7 kOhms</text>
<text x="101.2" y="133.6">R33</text>
</g>
<g font-size="2.2" fill="#800000">
<text x="141.4" y="37.1">VIN</text>
<text x="179.6" y="37.1">E5V</text>
<text x="210.6" y="37.1">+3V3</text>
<text x="136.2" y="47.8">GND</text>
<text x="174.4" y="47.8">GND</text>
<text x="205.4" y="47.8">GND</text>
<text x="64.9" y="70.5">VIN</text>
<text x="108.5" y="66.9">VIN_5V</text>
<text x="234" y="95.6">+3V3</text>
<text x="253.2" y="95.6">VDD</text>
<text x="134.2" y="98">+5V</text>
<text x="59.9" y="102.7">U5V</text>
<text x="103" y="104">E5V</text>
<text x="250.5" y="102.7">+3V3_PER</text>
</g>
</svg>
